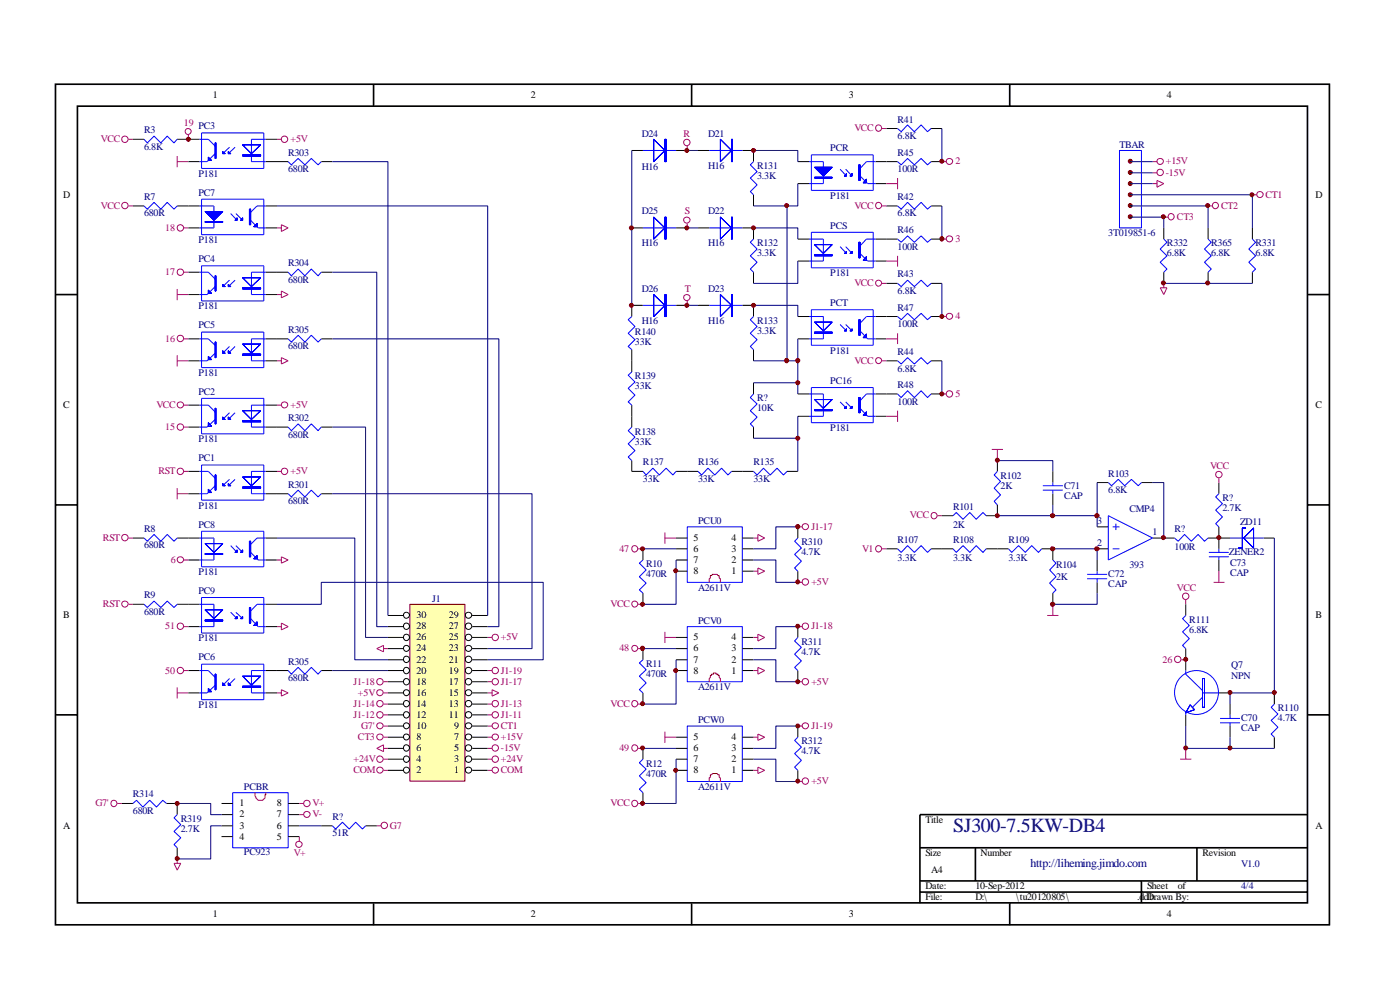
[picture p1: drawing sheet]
<svg xmlns="http://www.w3.org/2000/svg" width="297mm" height="210mm" viewBox="0 0 297 210" stroke-linecap="round" stroke-linejoin="round" font-family="sans-serif">
<g fill="none" stroke="#000" stroke-width=".35">
<path d="M11.8 17.9h270.2v178.3h-270.2zM79.2 17.9v4.6M146.7 17.9v4.6M214.2 17.9v4.6M16.4 22.5h261v169h-261zM11.8 62.5h4.6M277.5 62.5h4.6M11.8 107.1h4.6M277.5 107.1h4.6M11.8 151.6h4.6M277.5 151.6h4.6M195.2 179.8h82.3"/>
<path d="M206.9 179.8v7.1M253.9 179.8v7.1M277.5 172.8h-82.3v18.8M79.2 191.6v4.7M146.7 191.6v4.7M195.2 186.9h82.3M195.2 189.2h82.3M214.2 191.6v4.7M242.1 186.9v4.7"/>
</g>
<g fill="none" stroke="#000" stroke-width=".21">
<path d="M28.2 29.5h2.4M37.6 29.5h4.7M40 34.3h2.3M56.4 29.5h2.4M56.4 34.3h4.7M68.2 34.3h2.3M28.2 43.7h2.4M37.6 43.7h4.7M40 48.3h2.3M40 57.7h2.3M56.4 43.7h2.4M56.4 48.3h2.4"/>
<path d="M56.4 57.7h4.7M68.2 57.7h2.3M40 62.5h2.3M40 71.9h2.3M40 76.5h2.3M56.4 62.5h2.4M56.4 71.9h4.7M56.4 76.5h2.4M68.2 71.9h2.3M40 85.9h2.3M40 90.6h2.3M40 100h2.3"/>
<path d="M56.4 85.9h2.4M56.4 90.6h4.7M56.4 100h2.4M68.2 90.6h2.3M28.2 114.1h2.4M37.6 114.1h4.7M40 118.8h2.3M40 104.7h2.3M56.4 114.1h2.4M56.4 118.8h2.4M56.4 104.7h4.7M68.2 104.7h2.3"/>
<path d="M28.2 128.2h2.4M37.6 128.2h4.7M40 132.9h2.3M56.4 128.2h2.4M56.4 132.9h2.4M40 142.2h2.3M40 147h2.3M56.4 142.2h4.7M56.4 147h2.4M68.2 142.2h2.3"/>
</g>
<g fill="none" stroke="#00f" stroke-width=".21">
<path d="M30.6 29.5l.6 .8 1.5-1.4 1.4 1.4 1.4-1.4 1.4 1.4 .7-.8M42.3 29.5h1.9l1.4 1.5M42.8 28.2h13.2v7.5h-13.2zM45.6 32.6l-1.7 1.7h-1.6M48.7 31.2l-1.5 1.4M49.9 31.2l-1.5 1.4M56.4 29.5h-3.1v4.8h3.1M61.1 34.3l.7 .7 1.4-1.4 1.5 1.4 1.3-1.4 1.5 1.4 .7-.7M30.6 43.7l.6 .7 1.5-1.5 1.4 1.5 1.4-1.5 1.4 1.5 .7-.7M42.3 43.7h3.1v4.6h-3.1M42.3 57.7h1.9l1.4 1.5M42.8 42.2h13.2v7.6h-13.2z"/>
<path d="M42.8 56.4h13.2v7.4h-13.2zM48.7 59.4l-1.5 1.4M48.9 45.3l1.4 1.4M49.9 59.4l-1.5 1.4M50 45.3l1.5 1.4M53.2 46.7l1.6 1.6h1.6M56.4 43.7h-1.9l-1.3 1.3M56.4 57.7h-3.1v4.8h3.1M61.1 57.7l.7 .8 1.4-1.4 1.5 1.4 1.3-1.4 1.5 1.4 .7-.8M42.3 71.9h1.9l1.4 1.3M42.8 70.4h13.2v7.6h-13.2zM45.6 60.8l-1.7 1.7h-1.6"/>
<path d="M45.6 74.9l-1.7 1.6h-1.6M48.7 73.5l-1.5 1.4M49.9 73.5l-1.5 1.4M56.4 71.9h-3.1v4.6h3.1M61.1 71.9l.7 .7 1.4-1.5 1.5 1.5 1.3-1.5 1.5 1.5 .7-.7M42.3 85.9h1.9l1.4 1.5M42.3 100h1.9l1.4 1.4M42.8 84.5h13.2v7.5h-13.2zM42.8 98.6h13.2v7.5h-13.2zM45.6 89l-1.7 1.6h-1.6M48.7 87.5l-1.5 1.5M49.9 87.5l-1.5 1.5"/>
<path d="M56.4 85.9h-3.1v4.7h3.1M56.4 100h-3.1v4.7h3.1M61.1 90.6l.7 .8 1.4-1.5 1.5 1.5 1.3-1.5 1.5 1.5 .7-.8M30.6 114.1l.6 .7 1.5-1.4 1.4 1.4 1.4-1.4 1.4 1.4 .7-.7M42.3 114.1h3.1v4.7h-3.1M42.8 112.7h13.2v7.5h-13.2zM45.6 103l-1.7 1.7h-1.6M48.7 101.7l-1.5 1.3M48.9 115.7l1.4 1.5M49.9 101.7l-1.5 1.3M50 115.7l1.5 1.5M53.2 117.2l1.6 1.6h1.6"/>
<path d="M56.4 114.1h-1.9l-1.3 1.4M61.1 104.7l.7 .7 1.4-1.4 1.5 1.4 1.3-1.4 1.5 1.4 .7-.7M30.6 128.2l.6 .7 1.5-1.4 1.4 1.4 1.4-1.4 1.4 1.4 .7-.7M42.3 128.2h3.1v4.7h-3.1M42.8 126.7h13.2v7.6h-13.2zM48.9 129.9l1.4 1.3M50 129.9l1.5 1.3M53.2 131.2l1.6 1.7h1.6M56.4 128.2h-1.9l-1.3 1.4M42.3 142.2h1.9l1.4 1.5M42.8 140.9h13.2v7.5h-13.2zM45.6 145.4l-1.7 1.6h-1.6"/>
<path d="M48.7 143.9l-1.5 1.5M49.9 143.9l-1.5 1.5M56.4 142.2h-3.1v4.8h3.1M61.1 142.2l.7 .8 1.4-1.4 1.5 1.4 1.3-1.4 1.5 1.4 .7-.8"/>
</g>
<path d="M43.5 44.9h3.7l-1.8 1.8zM43.5 44.9h3.7l-1.8 1.8z" fill="#00f" stroke="#00f" stroke-width=".21"/>
<g fill="#00f" stroke="#00f" stroke-width=".21">
<path d="M43.5 47h3.7v.2h-3.7zM43.5 47h3.7v.2h-3.7z" fill-rule="evenodd"/>
<path d="M51.5 46.2l-.4 .5h.4zM51.5 46.2l-.4 .5h.4z" fill-rule="evenodd"/>
<path d="M50.3 46.2l-.4 .5h.4zM50.3 46.2l-.4 .5h.4z" fill-rule="evenodd"/>
<path d="M52.9 44.4v3.3h.3v-3.3zM52.9 44.4v3.3h.3v-3.3z" fill-rule="evenodd"/>
<path d="M54.5 47.4v.7h-.7zM54.5 47.4v.7h-.7z" fill-rule="evenodd"/>
<path d="M43.5 115.3h3.7l-1.8 1.9zM43.5 115.3h3.7l-1.8 1.9z" fill-rule="evenodd"/>
<path d="M43.5 117.4h3.7v.2h-3.7zM43.5 117.4h3.7v.2h-3.7z" fill-rule="evenodd"/>
<path d="M51.5 116.7l-.4 .5h.4zM51.5 116.7l-.4 .5h.4z" fill-rule="evenodd"/>
<path d="M50.3 116.7l-.4 .5h.4zM50.3 116.7l-.4 .5h.4z" fill-rule="evenodd"/>
<path d="M52.9 114.8v3.3h.3v-3.3zM52.9 114.8v3.3h.3v-3.3z" fill-rule="evenodd"/>
<path d="M53.8 118.5l.7-.6v.6zM53.8 118.5l.7-.6v.6z" fill-rule="evenodd"/>
<path d="M43.5 129.4h3.7l-1.8 1.8zM43.5 129.4h3.7l-1.8 1.8z" fill-rule="evenodd"/>
<path d="M43.5 131.5h3.7v.2h-3.7zM43.5 131.5h3.7v.2h-3.7z" fill-rule="evenodd"/>
<path d="M51.1 131.2h.4v-.4zM51.1 131.2h.4v-.4z" fill-rule="evenodd"/>
<path d="M49.9 131.2h.4v-.4zM49.9 131.2h.4v-.4z" fill-rule="evenodd"/>
<path d="M52.9 128.9v3.3h.3v-3.3zM52.9 128.9v3.3h.3v-3.3z" fill-rule="evenodd"/>
<path d="M54.5 131.9v.8h-.7zM54.5 131.9v.8h-.7z" fill-rule="evenodd"/>
<path d="M51.5 30.7l1.8 1.9 2-1.9zM51.5 30.7l1.8 1.9 2-1.9z" fill-rule="evenodd"/>
<path d="M51.5 32.9v.2h3.8v-.2zM51.5 32.9v.2h3.8v-.2z" fill-rule="evenodd"/>
<path d="M47.2 32.2l.6 .4h-.6zM47.2 32.2l.6 .4h-.6z" fill-rule="evenodd"/>
<path d="M48.4 32.2l.5 .4h-.5zM48.4 32.2l.5 .4h-.5z" fill-rule="evenodd"/>
<path d="M45.6 30.3v3.3h.2v-3.3zM45.6 30.3v3.3h.2v-3.3z" fill-rule="evenodd"/>
<path d="M44.2 33.4v.6h.7zM44.2 33.4v.6h.7z" fill-rule="evenodd"/>
<path d="M51.5 58.9l1.8 1.9 2-1.9zM51.5 58.9l1.8 1.9 2-1.9z" fill-rule="evenodd"/>
<path d="M51.5 61v.3h3.8v-.3zM51.5 61v.3h3.8v-.3z" fill-rule="evenodd"/>
<path d="M47.2 60.4l.6 .4h-.6zM47.2 60.4l.6 .4h-.6z" fill-rule="evenodd"/>
<path d="M48.4 60.4l.5 .4h-.5zM48.4 60.4l.5 .4h-.5z" fill-rule="evenodd"/>
<path d="M45.6 58.5v3.2h.2v-3.2zM45.6 58.5v3.2h.2v-3.2z" fill-rule="evenodd"/>
<path d="M44.2 61.6v.6h.7zM44.2 61.6v.6h.7z" fill-rule="evenodd"/>
<path d="M51.5 73l1.8 1.9 2-1.9zM51.5 73l1.8 1.9 2-1.9z" fill-rule="evenodd"/>
<path d="M51.5 75.1v.3h3.8v-.3zM51.5 75.1v.3h3.8v-.3z" fill-rule="evenodd"/>
<path d="M47.2 74.4l.6 .5h-.6zM47.2 74.4l.6 .5h-.6z" fill-rule="evenodd"/>
<path d="M48.4 74.4l.5 .5h-.5zM48.4 74.4l.5 .5h-.5z" fill-rule="evenodd"/>
<path d="M45.6 72.6v3.3h.2v-3.3zM45.6 72.6v3.3h.2v-3.3z" fill-rule="evenodd"/>
<path d="M44.2 75.6v.7h.7zM44.2 75.6v.7h.7z" fill-rule="evenodd"/>
<path d="M51.5 87.1l1.8 1.9 2-1.9zM51.5 87.1l1.8 1.9 2-1.9z" fill-rule="evenodd"/>
<path d="M51.5 89.2v.3h3.8v-.3zM51.5 89.2v.3h3.8v-.3z" fill-rule="evenodd"/>
<path d="M47.2 88.5l.6 .5h-.6zM47.2 88.5l.6 .5h-.6z" fill-rule="evenodd"/>
<path d="M48.4 88.5l.5 .5h-.5zM48.4 88.5l.5 .5h-.5z" fill-rule="evenodd"/>
<path d="M45.6 86.6v3.3h.2v-3.3zM45.6 86.6v3.3h.2v-3.3z" fill-rule="evenodd"/>
<path d="M44.2 89.7v.7h.7zM44.2 89.7v.7h.7z" fill-rule="evenodd"/>
<path d="M51.5 101.2l1.8 1.8 2-1.8zM51.5 101.2l1.8 1.8 2-1.8z" fill-rule="evenodd"/>
<path d="M51.5 103.3v.2h3.8v-.2zM51.5 103.3v.2h3.8v-.2z" fill-rule="evenodd"/>
<path d="M47.2 102.6l.6 .4h-.6zM47.2 102.6l.6 .4h-.6z" fill-rule="evenodd"/>
<path d="M48.4 102.6l.5 .4h-.5zM48.4 102.6l.5 .4h-.5z" fill-rule="evenodd"/>
<path d="M45.6 100.8v3.2h.2v-3.2zM45.6 100.8v3.2h.2v-3.2z" fill-rule="evenodd"/>
<path d="M44.2 103.8v.7h.7zM44.2 103.8v.7h.7z" fill-rule="evenodd"/>
<path d="M51.5 143.4l1.8 2 2-2zM51.5 143.4l1.8 2 2-2z" fill-rule="evenodd"/>
<path d="M51.5 145.5v.3h3.8v-.3zM51.5 145.5v.3h3.8v-.3z" fill-rule="evenodd"/>
<path d="M47.2 144.9l.6 .5h-.6zM47.2 144.9l.6 .5h-.6z" fill-rule="evenodd"/>
<path d="M48.4 144.9l.5 .5h-.5zM48.4 144.9l.5 .5h-.5z" fill-rule="evenodd"/>
<path d="M45.6 143v3.3h.2v-3.3zM45.6 143v3.3h.2v-3.3z" fill-rule="evenodd"/>
<path d="M44.2 146v.7h.7zM44.2 146v.7h.7z" fill-rule="evenodd"/>
</g>
<g fill="none" stroke="#a1006a" stroke-width=".21">
<path d="M27.3 29.5h.9M37.6 33.1v2.4M37.6 34.3h2.4M40 28.6v.9M58.8 29.5h.9M27.3 43.7h.9M39 48.3h1M39 57.7h1M58.8 48.3h.9M59.7 47.7l1.4 .6-1.4 .8zM37.6 61.3v2.4M37.6 75.4v2.3"/>
<path d="M37.6 62.5h2.4M37.6 76.5h2.4M39 71.9h1M58.8 62.5h.9M58.8 76.5h.9M59.7 61.7l1.4 .8-1.4 .7zM59.7 75.9l1.4 .6-1.4 .7zM39 85.9h1M39 100h1M39 90.6h1M58.8 85.9h.9M58.8 100h.9"/>
<path d="M27.3 114.1h.9M39 118.8h1M58.8 118.8h.9M59.7 118.1l1.4 .7-1.4 .7zM27.3 128.2h.9M39 132.9h1M58.8 132.9h.9M59.7 132.2l1.4 .7-1.4 .7zM39 142.2h1M58.8 147h.9M59.7 146.3l1.4 .7-1.4 .7z"/>
<circle cx="26.5" cy="29.5" r=".68"/>
<circle cx="39.9" cy="27.9" r=".64"/>
<circle cx="60.4" cy="29.5" r=".68"/>
<circle cx="26.5" cy="43.6" r=".68"/>
<circle cx="38.3" cy="48.3" r=".68"/>
<circle cx="38.3" cy="57.7" r=".68"/>
<circle cx="38.3" cy="71.8" r=".68"/>
<circle cx="38.3" cy="100" r=".68"/>
<circle cx="38.3" cy="90.6" r=".68"/>
<circle cx="38.3" cy="85.9" r=".66"/>
<circle cx="60.4" cy="100" r=".68"/>
<circle cx="60.4" cy="85.9" r=".66"/>
<circle cx="26.5" cy="114" r=".68"/>
<circle cx="38.3" cy="118.7" r=".66"/>
<circle cx="26.5" cy="128.1" r=".66"/>
<circle cx="38.3" cy="132.8" r=".68"/>
<circle cx="38.3" cy="142.2" r=".68"/>
</g>
<circle cx="40" cy="29.5" r=".42" fill="#800000" stroke="#800000" stroke-width=".21"/>
<path d="M87 128.3h11.6v37.3h-11.6z" fill="#ffffb0"/>
<path d="M87 128.2h11.6v37.5h-11.6z" fill="none" stroke="#800000" stroke-width=".21"/>
<g fill="none" stroke="#000" stroke-width=".21">
<path d="M134 31.9h2.4M143.4 31.9h2.4M148.1 31.9h2.4M157.5 31.9h2.4v2.4M169.2 34.3h2.4M169.2 38.9h2.4M185.8 34.3h4.6M185.8 38.9h2.2M188 27.3h2.4M197.5 34.3h2.3M197.5 27.3h2.3M134 48.3h2.4"/>
<path d="M143.4 48.3h2.4M148.1 48.3h2.4M157.5 48.3h2.4v2.4M159.9 41.3v2.4M159.9 57.7v2.4M169.2 50.7h2.4M169.2 55.4h2.4M185.8 50.7h4.6M185.8 55.4h2.2M188 43.7h2.4M197.5 50.7h2.3M197.5 43.7h2.3"/>
<path d="M246.9 48.3v2.4M246.9 57.7v2.4M256.3 48.3v2.4M256.3 57.7v2.4M265.7 48.3v2.4M265.7 57.7v2.4M134 74.2v4.7M136.4 64.8h-2.4v2.3M143.4 64.8h2.4M148.1 64.8h2.4M157.5 64.8h2.4v2.3M159.9 74.2v2.3"/>
<path d="M169.2 67.1h2.4M169.2 71.9h2.4M185.8 67.1h4.6M185.8 71.9h2.2M188 60.1h2.4M188 76.5h2.4M197.5 67.1h2.3M197.5 60.1h2.3M197.5 76.5h2.3M134 85.9v4.7M134 97.7v2.3h2.4M143.4 100h4.7"/>
<path d="M155.2 100h4.7M159.9 81.2v2.4M159.9 90.6v2.4M167 100h2.2M169.2 83.6h2.4M169.2 88.3h2.4M185.8 83.6h4.6M185.8 88.3h2.2M197.5 83.6h2.3M211.6 97.7v2.3M223.4 100v2.4M136.4 116.4v2.4"/>
<path d="M143.4 118.8h2.4M143.4 116.4h2.4M143.4 114.1h2.4M157.5 118.8h2.4M157.5 116.4h2.4M157.5 114.1h2.4M169.2 111.8v2.3M188 116.4h2.4M197.5 116.4h4.7M199.8 109.4h2.4M209.2 116.4h4.8M211.6 107.1v2.3h-2.4"/>
<path d="M221 116.4h2.4v2.4M223.4 104.7v2.4M232.7 116.4h2.4M232.7 102.4h2.4M232.7 111.8h2.4M232.7 118.8v2.4M242.1 102.4h2.4M244.5 114.1h4.7M256.3 114.1h4.6M258.6 102.4v2.3M258.6 111.8v4.6M258.6 118.8v2.4"/>
<path d="M268.1 114.1h2.2M82.3 140h3.3M82.3 137.6h3.3M82.3 135.2h3.3M82.3 132.9h3.3M82.3 130.6h3.3M100.2 140h3.3M100.2 137.6h3.3M100.2 135.2h3.3M100.2 132.9h3.3M100.2 130.6h3.3M136.4 125.8v2.4"/>
<path d="M136.4 137.6v2.4M143.4 140h2.4M143.4 137.6h2.4M143.4 135.2h2.4M143.4 121.2h2.4M157.5 140h2.4M157.5 137.6h2.4M157.5 135.2h2.4M157.5 121.2h2.4M169.2 121.2v2.3M169.2 132.9v2.3M223.4 125.8v2.4"/>
<path d="M232.7 123.5v2.3M251.5 128.2v2.4M251.5 137.6v4.6M82.3 158.7h3.3M82.3 156.4h3.3M82.3 154h3.3M82.3 151.6h3.3M82.3 149.4h3.3M82.3 147h3.3M82.3 144.6h3.3M82.3 142.2h3.3M100.2 158.7h3.3"/>
<path d="M100.2 156.4h3.3M100.2 154h3.3M100.2 151.6h3.3M100.2 149.4h3.3M100.2 147h3.3M100.2 144.6h3.3M100.2 142.2h3.3M136.4 147v2.4M136.4 158.7v2.3M143.4 158.7h2.4M143.4 156.4h2.4M143.4 142.2h2.4"/>
<path d="M157.5 158.7h2.4M157.5 156.4h2.4M157.5 142.2h2.4M169.2 142.2v2.4M169.2 154v2.4M251.5 151.6v2.4M258.6 147h2.3M260.9 149.4v2.2M260.9 154v2.4M270.3 147v2.4M270.3 156.4v2.3M25.8 170.4h2.4"/>
<path d="M35.3 170.4h2.3v2.4M37.6 179.8v2.4M47 170.4h2.4M47 175.2h2.4M47 172.8h2.4M47 177.5h2.4M61.1 170.4h2.4M61.1 175.2h2.4M61.1 172.8h2.4M61.1 177.5h2.4M68.2 175.2h2.3M77.6 175.2h2.3"/>
<path d="M82.3 163.4h3.3M82.3 161h3.3M100.2 163.4h3.3M100.2 161h3.3M136.4 168.1v2.3M143.4 163.4h2.4M143.4 161h2.4M157.5 163.4h2.4M157.5 161h2.4M169.2 163.4v2.4"/>
<circle cx="86.2" cy="132.8" r=".66"/>
<circle cx="86.2" cy="139.8" r=".66"/>
<circle cx="86.2" cy="135.2" r=".66"/>
<circle cx="86.2" cy="130.5" r=".64"/>
<circle cx="86.2" cy="137.5" r=".64"/>
<circle cx="99.4" cy="132.8" r=".68"/>
<circle cx="99.4" cy="139.9" r=".68"/>
<circle cx="99.4" cy="135.2" r=".68"/>
<circle cx="99.4" cy="137.5" r=".66"/>
<circle cx="99.4" cy="130.5" r=".66"/>
<circle cx="86.2" cy="151.6" r=".66"/>
<circle cx="86.2" cy="142.2" r=".66"/>
<circle cx="86.2" cy="144.6" r=".66"/>
<circle cx="86.2" cy="149.2" r=".66"/>
<circle cx="86.2" cy="158.6" r=".66"/>
<circle cx="86.2" cy="154" r=".64"/>
<circle cx="86.2" cy="146.9" r=".64"/>
<circle cx="86.2" cy="156.3" r=".64"/>
<circle cx="99.4" cy="151.6" r=".68"/>
<circle cx="99.4" cy="142.2" r=".68"/>
<circle cx="99.4" cy="144.6" r=".68"/>
<circle cx="99.4" cy="149.3" r=".68"/>
<circle cx="99.4" cy="158.7" r=".68"/>
<circle cx="99.4" cy="154" r=".66"/>
<circle cx="99.4" cy="146.9" r=".66"/>
<circle cx="99.4" cy="156.3" r=".66"/>
<circle cx="86.2" cy="161" r=".66"/>
<circle cx="86.2" cy="163.3" r=".64"/>
<circle cx="99.4" cy="161" r=".68"/>
<circle cx="99.4" cy="163.4" r=".66"/>
</g>
<g fill="none" stroke="#000080" stroke-width=".21">
<path d="M70.5 34.3h11.8v96.3M134 31.9v32.9M145.8 31.9h2.3M159.9 31.9h9.3v2.4M169.2 38.9v4.8h-9.3M199.8 27.3v7M239.8 34.3h4.7M239.8 36.7h4.7M239.8 38.9h4.7M58.8 43.7h44.7v86.9M70.5 57.7h9.4v75.2h2.4M145.8 48.3h2.3"/>
<path d="M159.9 48.3h9.3v2.4M167 43.7v32.8M169.2 55.4v4.7h-9.3M199.8 43.7v7M239.8 41.3h25.9v7M239.8 43.7h16.5v4.6M239.8 46.1h7.1v2.2M70.5 71.9h35.3v61h-2.3M145.8 64.8h2.3M159.9 64.8h9.3v2.3M169.2 71.9v4.6h-9.3M169.2 76.5v4.7"/>
<path d="M199.8 60.1v7M199.8 76.5v7.1M246.9 60.1h18.8M70.5 90.6h7.1v44.6h4.7M159.9 81.2h9.3v2.4M169.2 88.3v4.7h-9.3M169.2 93v7M211.6 97.7h11.8v2.3M58.8 114.1h16.5v25.9h7M70.5 104.7h42.4v32.9h-9.4M136.4 116.4h7M143.4 118.8v9.4h-7"/>
<path d="M159.9 118.8h4.7v4.7h4.6M169.2 111.8h-4.6v4.6h-4.7M211.6 109.4h21.1M223.4 116.4h9.3v2.4M223.4 107.1v2.3M232.7 102.4v9.4M244.5 102.4h2.4v11.7M270.3 114.1v32.9h-9.4v2.4M58.8 128.2h9.4v-4.7h47v16.5h-11.7M136.4 137.6h7M143.4 140v9.4h-7M159.9 140h4.7v4.6h4.6"/>
<path d="M169.2 132.9h-4.6v4.7h-4.7M232.7 125.8v2.4h-9.3M70.5 142.2h11.8M136.4 158.7h7M169.2 154h-4.6v4.7h-4.7M251.5 154v4.7h18.8M260.9 156.4v2.3M37.6 170.4h7.1v2.4h2.3M47 175.2h-2.3v7h-7.1M63.5 175.2h4.7M143.4 161v9.4h-7M159.9 161h4.7v4.8h4.6"/>
</g>
<g fill="none" stroke="#a1006a" stroke-width=".21">
<path d="M145.8 31v.9M187.1 27.3h.9M188 38.9h2.4M190.4 37.8v2.3M199.8 34.3h.9M244.5 38.9h.9M244.5 34.3h.9M244.5 36.7h.9M245.4 38.3l1.5 .6-1.5 .8zM145.8 47.4v.9M187.1 43.7h.9M188 55.4h2.4"/>
<path d="M190.4 54.3v2.3M199.8 50.7h.9M246.9 46.1h.9M256.3 43.7h.9M265.7 41.3h.9M145.8 63.8v1M187.1 60.1h.9M187.1 76.5h.9M188 71.9h2.4M190.4 70.7v2.3M199.8 67.1h.9M246.1 61h1.5l-.7 1.5z"/>
<path d="M246.9 60.1v.9M188 88.3h2.4M190.4 87.1v2.4M199.8 83.6h.9M210.4 95.3h2.4M211.6 95.3v2.4M37.6 103.5v2.4M37.6 104.7h2.4M135.4 116.4h1M141.1 112.9v2.4M141.1 114.1h2.3M159.9 114.1h.9"/>
<path d="M160.8 113.4l1.4 .7-1.4 .7zM169.2 111.8h1M187.1 116.4h.9M198.9 109.4h.9M258.6 101.4v1M79.9 137.6l1.5-.7v1.4zM81.4 137.6h.9M103.5 135.2h.9M135.4 137.6h1M135.4 128.2h1M141.1 135.2h2.3M141.1 134v2.4"/>
<path d="M159.9 135.2h.9M159.9 121.2h.9M160.8 120.5l1.4 .7-1.4 .6zM160.8 134.5l1.4 .7-1.4 .8zM169.2 132.9h1M169.2 123.5h1M222.2 130.6h2.3M223.4 128.2v2.4M250.6 140h.9M251.5 127.3v.9M257.5 123.5h2.3M258.6 121.2v2.3"/>
<path d="M37.6 147h2.4M37.6 145.8v2.4M79.9 158.7l1.5-.7v1.4zM81.4 158.7h.9M81.4 156.4h.9M81.4 154h.9M81.4 151.6h.9M81.4 149.4h.9M81.4 144.6h.9M81.4 147h.9M103.5 158.7h.9M103.5 156.4h.9"/>
<path d="M103.5 154h.9M103.5 151.6h.9M103.5 149.4h.9M103.5 144.6h.9M103.5 142.2h.9M103.5 147h.9M104.4 146.3l1.4 .7-1.4 .7zM135.4 158.7h1M135.4 149.4h1M141.1 156.4h2.3M141.1 155.2v2.4M159.9 156.4h.9"/>
<path d="M159.9 142.2h.9M160.8 141.6l1.4 .6-1.4 .8zM160.8 155.7l1.4 .7-1.4 .7zM169.2 154h1M169.2 144.6h1M251.5 158.7v2.3M24.9 170.4h.9M63.5 170.4h.9M63.5 177.5v1M63.5 172.8h.9M79.9 175.2h1M81.4 163.4h.9"/>
<path d="M81.4 161h.9M103.5 163.4h.9M103.5 161h.9M135.4 170.4h1M159.9 163.4h.9M160.8 162.7l1.4 .7-1.4 .7zM169.2 165.8h1M250.4 161h2.3M36.9 183.1h1.5l-.8 1.5zM37.6 182.2v.9"/>
<circle cx="145.7" cy="30.2" r=".68"/>
<circle cx="186.4" cy="27.2" r=".66"/>
<circle cx="201.4" cy="34.2" r=".66"/>
<circle cx="246.1" cy="36.6" r=".68"/>
<circle cx="246.1" cy="34.2" r=".66"/>
<circle cx="145.7" cy="46.7" r=".66"/>
<circle cx="186.4" cy="43.6" r=".66"/>
<circle cx="201.4" cy="50.7" r=".66"/>
<circle cx="248.4" cy="46" r=".66"/>
<circle cx="257.8" cy="43.6" r=".66"/>
<circle cx="267.3" cy="41.3" r=".66"/>
<circle cx="145.7" cy="63.1" r=".66"/>
<circle cx="186.4" cy="60.1" r=".64"/>
<circle cx="186.4" cy="76.5" r=".64"/>
<circle cx="201.4" cy="67.1" r=".66"/>
<circle cx="201.4" cy="83.6" r=".68"/>
<circle cx="134.6" cy="116.4" r=".66"/>
<circle cx="170.9" cy="111.7" r=".66"/>
<circle cx="186.4" cy="116.4" r=".66"/>
<circle cx="198.1" cy="109.4" r=".66"/>
<circle cx="258.6" cy="100.7" r=".68"/>
<circle cx="105.1" cy="135.2" r=".68"/>
<circle cx="134.7" cy="128.1" r=".64"/>
<circle cx="134.7" cy="137.5" r=".64"/>
<circle cx="170.9" cy="132.8" r=".68"/>
<circle cx="170.9" cy="123.4" r=".68"/>
<circle cx="249.8" cy="139.9" r=".68"/>
<circle cx="251.5" cy="126.5" r=".68"/>
<circle cx="80.6" cy="151.6" r=".68"/>
<circle cx="80.6" cy="144.6" r=".68"/>
<circle cx="80.6" cy="149.3" r=".68"/>
<circle cx="80.6" cy="154" r=".66"/>
<circle cx="80.6" cy="146.9" r=".66"/>
<circle cx="80.6" cy="156.3" r=".66"/>
<circle cx="105.1" cy="151.6" r=".68"/>
<circle cx="105.1" cy="142.2" r=".68"/>
<circle cx="105.1" cy="144.6" r=".68"/>
<circle cx="105.1" cy="149.3" r=".68"/>
<circle cx="105.1" cy="158.7" r=".68"/>
<circle cx="105.1" cy="154" r=".66"/>
<circle cx="105.1" cy="156.3" r=".66"/>
<circle cx="134.6" cy="149.2" r=".66"/>
<circle cx="134.6" cy="158.6" r=".66"/>
<circle cx="170.9" cy="144.6" r=".68"/>
<circle cx="170.9" cy="154" r=".66"/>
<circle cx="24.1" cy="170.4" r=".66"/>
<circle cx="63.4" cy="179.1" r=".66"/>
<circle cx="65.1" cy="170.4" r=".68"/>
<circle cx="65.1" cy="172.8" r=".66"/>
<circle cx="80.6" cy="161" r=".68"/>
<circle cx="80.6" cy="163.4" r=".66"/>
<circle cx="81.5" cy="175.1" r=".68"/>
<circle cx="105.1" cy="161" r=".68"/>
<circle cx="105.1" cy="163.4" r=".66"/>
<circle cx="134.6" cy="170.4" r=".66"/>
<circle cx="170.9" cy="165.7" r=".68"/>
</g>
<g fill="none" stroke="#00f" stroke-width=".21">
<path d="M136.4 31.9h7M150.5 31.9h7M159.9 34.3l-.7 .7 1.4 1.4-1.4 1.4 1.4 1.4-1.4 1.4 .7 .7M171.6 34.3h3.1v4.6h-3.1M172.1 32.9h13.2v7.5h-13.2zM178.2 35.9l1.4 1.4M179.4 35.9l1.4 1.4M182.5 37.3l1.6 1.6h1.7M185.8 34.3h-2l-1.3 1.4M190.4 34.3l.8 .7 1.3-1.4 1.5 1.4 1.4-1.4 1.4 1.4 .7-.7M190.4 27.3l.8 .6 1.3-1.4 1.5 1.4 1.4-1.4 1.4 1.4 .7-.6M237.5 31.9h4.6v16.4h-4.6z"/>
<path d="M136.4 48.3h7M150.5 48.3h7M159.9 50.7l-.7 .7 1.4 1.4-1.4 1.5 1.4 1.3-1.4 1.5 .7 .6M171.6 50.7h3.1v4.7h-3.1M172.1 49.3h13.2v7.5h-13.2zM178.2 52.3l1.4 1.5M179.4 52.3l1.4 1.5M182.5 53.8l1.6 1.6h1.7M185.8 50.7h-2l-1.3 1.5M190.4 50.7l.8 .7 1.3-1.4 1.5 1.4 1.4-1.4 1.4 1.4 .7-.7M190.4 43.7l.8 .7 1.3-1.5 1.5 1.5 1.4-1.5 1.4 1.5 .7-.7M246.9 50.7l.7 .7-1.5 1.4 1.5 1.5-1.5 1.3 1.5 1.5-.7 .6"/>
<path d="M256.3 50.7l.7 .7-1.5 1.4 1.5 1.5-1.5 1.3 1.5 1.5-.7 .6M265.7 50.7l.7 .7-1.5 1.4 1.5 1.5-1.5 1.3 1.5 1.5-.7 .6M134 67.1l-.7 .7 1.4 1.5-1.4 1.4 1.4 1.4-1.4 1.4 .7 .7M134 78.9l-.7 .7 1.4 1.4-1.4 1.4 1.4 1.4-1.4 1.5 .7 .6M136.4 64.8h7M150.5 64.8h7M159.9 67.1l-.7 .7 1.4 1.5-1.4 1.4 1.4 1.4-1.4 1.4 .7 .7M171.6 67.1h3.1v4.8h-3.1M172.1 65.7h13.2v7.5h-13.2zM178.2 68.8l1.4 1.4M179.4 68.8l1.4 1.4M182.5 70.2l1.6 1.7h1.7"/>
<path d="M185.8 67.1h-2l-1.3 1.5M190.4 67.1l.8 .7 1.3-1.3 1.5 1.3 1.4-1.3 1.4 1.3 .7-.7M190.4 60.1l.8 .7 1.3-1.4 1.5 1.4 1.4-1.4 1.4 1.4 .7-.7M190.4 76.5l.8 .7 1.3-1.3 1.5 1.3 1.4-1.3 1.4 1.3 .7-.7M134 90.6l-.7 .8 1.4 1.3-1.4 1.4 1.4 1.5-1.4 1.3 .7 .8M136.4 100l.7 .8 1.4-1.5 1.4 1.5 1.4-1.5 1.4 1.5 .7-.8M148.1 100l.7 .8 1.4-1.5 1.4 1.5 1.5-1.5 1.3 1.5 .8-.8M159.9 83.6l-.7 .7 1.4 1.4-1.4 1.4 1.4 1.4-1.4 1.4 .7 .7M159.9 100l.7 .8 1.4-1.5 1.4 1.5 1.4-1.5 1.4 1.5 .8-.8M171.6 83.6h3.1v4.7h-3.1M172.1 82.2h13.2v7.5h-13.2zM178.2 85.3l1.4 1.3"/>
<path d="M179.4 85.3l1.4 1.3M182.5 86.6l1.6 1.7h1.7M185.8 83.6h-2l-1.3 1.4M190.4 83.6l.8 .7 1.3-1.4 1.5 1.4 1.4-1.4 1.4 1.4 .7-.7M211.6 100l-.7 .8 1.4 1.3-1.4 1.4 1.4 1.5-1.4 1.3 .7 .8M136.4 118.8l-.8 .7 1.5 1.4-1.5 1.4 1.5 1.4-1.5 1.4 .8 .7M145.8 111.8h11.7v11.7h-11.7zM169.2 114.1l-.6 .7 1.4 1.4-1.4 1.4 1.4 1.4-1.4 1.5 .6 .7M190.4 116.4l.8 .8 1.3-1.5 1.5 1.5 1.4-1.5 1.4 1.5 .7-.8M202.2 116.4l.7 .8 1.4-1.5 1.4 1.5 1.4-1.5 1.4 1.5 .7-.8M202.2 109.4l.7-.7 1.4 1.5 1.4-1.5 1.4 1.5 1.4-1.5 .7 .7M214 116.4l.6 .8 1.5-1.5 1.4 1.5 1.4-1.5 1.4 1.5 .7-.8"/>
<path d="M221.2 103h4.3M221.2 104h4.3M223.4 118.8l.6 .7-1.3 1.4 1.3 1.4-1.3 1.4 1.3 1.4-.6 .7M223.4 102.4v.6M223.4 104v.7M235.1 102.4l.7 .6 1.4-1.3 1.4 1.3 1.4-1.3 1.5 1.3 .6-.6M235.1 109.4l9.4 4.7-9.4 4.7zM236.1 116.4h1.4M236.1 111.8h1.4M236.7 111.1v1.3M249.2 114.1l.7 .7 1.4-1.4 1.4 1.4 1.5-1.4 1.3 1.4 .8-.7M256.5 117.2h4.2"/>
<path d="M256.5 118.1h4.2M258.6 104.7l-.7 .7 1.4 1.4-1.4 1.4 1.4 1.4-1.4 1.5 .7 .7M258.6 116.4v.8M258.6 118.1v.7M260.9 114.1h7.2M136.4 140l-.8 .6 1.5 1.5-1.5 1.3 1.5 1.5-1.5 1.4 .8 .7M145.8 132.9h11.7v11.7h-11.7zM169.2 135.2l-.6 .8 1.4 1.3-1.4 1.5 1.4 1.4-1.4 1.4 .6 .6M230.6 121.8h4.3M230.6 122.8h4.3M232.7 121.2v.6M232.7 122.8v.7"/>
<path d="M251.5 130.6l-.6 .6 1.4 1.5-1.4 1.3 1.4 1.5-1.4 1.4 .6 .7M145.8 154h11.7v11.8h-11.7zM169.2 156.4l-.6 .7 1.4 1.4-1.4 1.4 1.4 1.4-1.4 1.4 .6 .7M251.5 142.2v.8l3.6 3.5M251.5 151.2v.4M255.1 147.9l-2.1 2.1M255.1 147h3.5M258.8 152.4h4.3M258.8 153.3h4.3M260.9 151.6v.8M260.9 153.3v.7M270.3 149.4l-.6 .6 1.4 1.5-1.4 1.3 1.4 1.5-1.4 1.4 .6 .7"/>
<path d="M28.2 170.4l.8-.6 1.3 1.4 1.4-1.4 1.5 1.4 1.3-1.4 .8 .6M37.6 172.8l-.7 .7 1.5 1.4-1.5 1.5 1.5 1.3-1.5 1.5 .7 .6M49.4 168.1h11.7v11.7h-11.7zM70.5 175.2l.7 .7 1.4-1.5 1.5 1.5 1.3-1.5 1.5 1.5 .7-.7M136.4 161l-.8 .8 1.5 1.4-1.5 1.4 1.5 1.4-1.5 1.4 .8 .7"/>
<circle cx="253.8" cy="146.9" r="4.7"/>
</g>
<path d="M172.8 35.5h3.7l-1.8 1.8zM172.8 35.5h3.7l-1.8 1.8z" fill="#00f" stroke="#00f" stroke-width=".21"/>
<g fill="#00f" stroke="#00f" stroke-width=".21">
<path d="M172.8 37.6h3.7v.2h-3.7zM172.8 37.6h3.7v.2h-3.7z" fill-rule="evenodd"/>
<path d="M180.8 36.8l-.5 .5h.5zM180.8 36.8l-.5 .5h.5z" fill-rule="evenodd"/>
<path d="M179.6 36.8l-.4 .5h.4zM179.6 36.8l-.4 .5h.4z" fill-rule="evenodd"/>
<path d="M182.2 35v3.3h.3v-3.3zM182.2 35v3.3h.3v-3.3z" fill-rule="evenodd"/>
<path d="M183.8 38v.8h-.7zM183.8 38v.8h-.7z" fill-rule="evenodd"/>
<path d="M172.8 51.9h3.7l-1.8 1.9zM172.8 51.9h3.7l-1.8 1.9z" fill-rule="evenodd"/>
<path d="M172.8 54h3.7v.3h-3.7zM172.8 54h3.7v.3h-3.7z" fill-rule="evenodd"/>
<path d="M180.8 53.3l-.5 .5h.5zM180.8 53.3l-.5 .5h.5z" fill-rule="evenodd"/>
<path d="M179.6 53.3l-.4 .5h.4zM179.6 53.3l-.4 .5h.4z" fill-rule="evenodd"/>
<path d="M182.2 51.4v3.3h.3v-3.3zM182.2 51.4v3.3h.3v-3.3z" fill-rule="evenodd"/>
<path d="M183.8 54.4v.8h-.7zM183.8 54.4v.8h-.7z" fill-rule="evenodd"/>
<path d="M172.8 68.3h3.7l-1.8 1.9zM172.8 68.3h3.7l-1.8 1.9z" fill-rule="evenodd"/>
<path d="M172.8 70.4h3.7v.3h-3.7zM172.8 70.4h3.7v.3h-3.7z" fill-rule="evenodd"/>
<path d="M180.3 70.2h.5v-.4zM180.3 70.2h.5v-.4z" fill-rule="evenodd"/>
<path d="M179.2 70.2h.4v-.4zM179.2 70.2h.4v-.4z" fill-rule="evenodd"/>
<path d="M182.2 67.8v3.3h.3v-3.3zM182.2 67.8v3.3h.3v-3.3z" fill-rule="evenodd"/>
<path d="M183.8 70.9v.7h-.7zM183.8 70.9v.7h-.7z" fill-rule="evenodd"/>
<path d="M172.8 84.8h3.7l-1.8 1.8zM172.8 84.8h3.7l-1.8 1.8z" fill-rule="evenodd"/>
<path d="M172.8 86.9h3.7v.2h-3.7zM172.8 86.9h3.7v.2h-3.7z" fill-rule="evenodd"/>
<path d="M180.3 86.6h.5v-.4zM180.3 86.6h.5v-.4z" fill-rule="evenodd"/>
<path d="M179.2 86.6h.4v-.4zM179.2 86.6h.4v-.4z" fill-rule="evenodd"/>
<path d="M182.2 84.3v3.2h.3v-3.2zM182.2 84.3v3.2h.3v-3.2z" fill-rule="evenodd"/>
<path d="M183.8 87.4v.7h-.7zM183.8 87.4v.7h-.7z" fill-rule="evenodd"/>
<path d="M141.1 29.5v4.8h.2v-4.8zM141.1 29.5v4.8h.2v-4.8z" fill-rule="evenodd"/>
<path d="M138.7 29.5l2.4 2.4-2.4 2.4zM138.7 29.5l2.4 2.4-2.4 2.4z" fill-rule="evenodd"/>
<path d="M141.1 46.1v4.6h.2v-4.6zM141.1 46.1v4.6h.2v-4.6z" fill-rule="evenodd"/>
<path d="M138.7 46.1l2.4 2.2-2.4 2.4zM138.7 46.1l2.4 2.2-2.4 2.4z" fill-rule="evenodd"/>
<path d="M141.1 62.5v4.6h.2v-4.6zM141.1 62.5v4.6h.2v-4.6z" fill-rule="evenodd"/>
<path d="M138.7 62.5l2.4 2.3-2.4 2.3zM138.7 62.5l2.4 2.3-2.4 2.3z" fill-rule="evenodd"/>
<path d="M155.2 29.5v4.8h.2v-4.8zM155.2 29.5v4.8h.2v-4.8z" fill-rule="evenodd"/>
<path d="M152.8 29.5l2.4 2.4-2.4 2.4zM152.8 29.5l2.4 2.4-2.4 2.4z" fill-rule="evenodd"/>
<path d="M155.2 46.1v4.6h.2v-4.6zM155.2 46.1v4.6h.2v-4.6z" fill-rule="evenodd"/>
<path d="M152.8 46.1l2.4 2.2-2.4 2.4zM152.8 46.1l2.4 2.2-2.4 2.4z" fill-rule="evenodd"/>
<path d="M155.2 62.5v4.6h.2v-4.6zM155.2 62.5v4.6h.2v-4.6z" fill-rule="evenodd"/>
<path d="M152.8 62.5l2.4 2.3-2.4 2.3zM152.8 62.5l2.4 2.3-2.4 2.3z" fill-rule="evenodd"/>
<path d="M263.6 112h.6h-.6v4.2h-.8h.8zM263.6 112h.6h-.6v4.2h-.8h.8z" fill-rule="evenodd"/>
<path d="M263.8 114.1l2.1-2.1v4.2zM263.8 114.1l2.1-2.1v4.2z" fill-rule="evenodd"/>
<path d="M255.1 143.9v6.1h.4v-6.1zM255.1 143.9v6.1h.4v-6.1z" fill-rule="evenodd"/>
<path d="M252.5 149.5l.9 1-1.9 .7zM252.5 149.5l.9 1-1.9 .7z" fill-rule="evenodd"/>
</g>
<g fill="#800000" stroke="#800000" stroke-width=".21">
<circle cx="145.7" cy="31.9" r=".42"/>
<circle cx="133.9" cy="48.3" r=".42"/>
<circle cx="145.7" cy="48.3" r=".42"/>
<circle cx="133.9" cy="64.8" r=".42"/>
<circle cx="145.7" cy="64.8" r=".42"/>
<circle cx="159.9" cy="31.9" r=".42"/>
<circle cx="159.9" cy="48.3" r=".42"/>
<circle cx="159.9" cy="64.8" r=".42"/>
<circle cx="169.2" cy="76.5" r=".45"/>
<circle cx="169.2" cy="81.2" r=".42"/>
<circle cx="169.2" cy="93" r=".42"/>
<circle cx="199.8" cy="34.2" r=".42"/>
<circle cx="199.8" cy="50.7" r=".45"/>
<circle cx="199.8" cy="67.1" r=".42"/>
<circle cx="199.8" cy="83.6" r=".42"/>
<circle cx="166.9" cy="43.6" r=".42"/>
<circle cx="166.9" cy="76.5" r=".45"/>
<circle cx="136.3" cy="170.4" r=".42"/>
<circle cx="143.3" cy="163.4" r=".42"/>
<circle cx="143.3" cy="142.2" r=".42"/>
<circle cx="136.3" cy="128.2" r=".42"/>
<circle cx="143.3" cy="121.1" r=".42"/>
<circle cx="136.3" cy="158.7" r=".42"/>
<circle cx="136.3" cy="116.4" r=".42"/>
<circle cx="169.2" cy="111.7" r=".45"/>
<circle cx="169.2" cy="123.4" r=".42"/>
<circle cx="169.2" cy="132.8" r=".42"/>
<circle cx="169.2" cy="144.6" r=".42"/>
<circle cx="169.2" cy="154" r=".42"/>
<circle cx="169.2" cy="165.7" r=".42"/>
<circle cx="136.3" cy="149.3" r=".42"/>
<circle cx="136.3" cy="137.5" r=".45"/>
<circle cx="251.5" cy="139.9" r=".42"/>
<circle cx="258.6" cy="114" r=".42"/>
<circle cx="260.9" cy="146.9" r=".42"/>
<circle cx="251.5" cy="158.7" r=".42"/>
<circle cx="260.9" cy="158.7" r=".42"/>
<circle cx="223.3" cy="128.2" r=".45"/>
<circle cx="223.3" cy="116.4" r=".45"/>
<circle cx="232.7" cy="116.4" r=".45"/>
<circle cx="246.8" cy="114" r=".42"/>
<circle cx="211.6" cy="109.4" r=".42"/>
<circle cx="211.6" cy="97.6" r=".42"/>
<circle cx="223.3" cy="109.4" r=".45"/>
<circle cx="232.7" cy="109.4" r=".45"/>
<circle cx="270.3" cy="146.9" r=".42"/>
<circle cx="239.8" cy="34.2" r=".42"/>
<circle cx="239.8" cy="36.6" r=".42"/>
<circle cx="239.8" cy="38.9" r=".42"/>
<circle cx="239.8" cy="41.3" r=".42"/>
<circle cx="239.8" cy="43.6" r=".42"/>
<circle cx="239.8" cy="46" r=".42"/>
<circle cx="265.6" cy="41.3" r=".42"/>
<circle cx="256.2" cy="43.6" r=".42"/>
<circle cx="246.8" cy="46" r=".42"/>
<circle cx="256.2" cy="60" r=".42"/>
<circle cx="246.8" cy="60" r=".42"/>
<circle cx="37.6" cy="170.4" r=".42"/>
<circle cx="37.6" cy="182.1" r=".42"/>
</g>
<path d="M150.5 123.5v-.7l.2-.2v-.5h.3l.1-.3h1l.2 .3h.3v.5l.2 .2v.7M150.5 144.6v-.7l.2-.2v-.4h.3v-.3h.4v-.3h.5v.3h.4v.3h.3v.4l.2 .2v.7M54.1 168.1v.2a1.17 1.17 0 0 0 .5 1.3 1.17 1.17 0 0 0 1.4-.1l.2-.3 .2-1.1M150.5 165.8v-.8l.2-.2v-.5h.3l.1-.2h1l.2 .2h.3v.5l.2 .2v.8" fill="none" stroke="#f00" stroke-width=".21"/>
<text font-size="4.2" fill="#000080" x="202.2" y="176.4">SJ300-7.5KW-DB4</text>
<text font-size="2.5" fill="#000080" x="218.6" y="183.9">http://liheming.jimdo.com</text>
<g font-size="2.1">
<text x="45.1" y="20.8">1</text>
<text x="112.6" y="20.8">2</text>
<text x="180.1" y="20.8">3</text>
<text x="247.6" y="20.8">4</text>
<text x="13.4" y="41.9">D</text>
<text x="279.1" y="41.9">D</text>
<text x="13.4" y="86.5">C</text>
<text x="279.1" y="86.5">C</text>
<text x="147.2" y="114.7">5</text>
<text x="147.2" y="117.1">6</text>
<text x="147.2" y="119.4">7</text>
<text x="155.2" y="119.4">2</text>
<text x="155.2" y="117.1">3</text>
<text x="155.2" y="114.7">4</text>
<text x="147.2" y="121.8">8</text>
<text x="155.2" y="121.8">1</text>
<text x="13.4" y="131.1">B</text>
<text x="88.4" y="131.1">30</text>
<text x="95.2" y="131.1">29</text>
<text x="279.1" y="131.1">B</text>
<text x="88.4" y="135.8">26</text>
<text x="88.4" y="133.5">28</text>
<text x="95.2" y="135.8">25</text>
<text x="95.2" y="133.5">27</text>
<text x="147.2" y="135.8">5</text>
<text x="155.2" y="135.8">4</text>
<text x="88.4" y="142.9">20</text>
<text x="88.4" y="140.5">22</text>
<text x="88.4" y="138.2">24</text>
<text x="95.2" y="142.9">19</text>
<text x="95.2" y="140.5">21</text>
<text x="95.2" y="138.2">23</text>
<text x="147.2" y="138.2">6</text>
<text x="147.2" y="140.5">7</text>
<text x="147.2" y="142.9">8</text>
<text x="155.2" y="142.9">1</text>
<text x="155.2" y="140.5">2</text>
<text x="155.2" y="138.2">3</text>
<text x="88.4" y="149.9">14</text>
<text x="88.4" y="147.6">16</text>
<text x="88.4" y="145.2">18</text>
<text x="95.2" y="149.9">13</text>
<text x="95.2" y="147.6">15</text>
<text x="95.2" y="145.2">17</text>
<text x="88.4" y="154.6">10</text>
<text x="88.4" y="152.3">12</text>
<text x="95.2" y="152.3">11</text>
<text x="96.4" y="154.6">9</text>
<text x="88.4" y="161.6">4</text>
<text x="88.4" y="159.3">6</text>
<text x="88.4" y="157">8</text>
<text x="96.4" y="161.6">3</text>
<text x="96.4" y="159.3">5</text>
<text x="96.4" y="157">7</text>
<text x="147.2" y="157">5</text>
<text x="147.2" y="159.3">6</text>
<text x="147.2" y="161.6">7</text>
<text x="155.2" y="161.6">2</text>
<text x="155.2" y="159.3">3</text>
<text x="155.2" y="157">4</text>
<text x="88.4" y="164">2</text>
<text x="96.4" y="164">1</text>
<text x="147.2" y="164">8</text>
<text x="155.2" y="164">1</text>
<text x="50.8" y="171">1</text>
<text x="50.8" y="173.4">2</text>
<text x="58.8" y="173.4">7</text>
<text x="58.8" y="171">8</text>
<text x="13.4" y="175.8">A</text>
<text x="50.8" y="175.8">3</text>
<text x="50.8" y="178.1">4</text>
<text x="58.8" y="178.1">5</text>
<text x="58.8" y="175.8">6</text>
<text x="196.3" y="174.6">Title</text>
<text x="279.1" y="175.8">A</text>
<text x="196.3" y="181.6">Size</text>
<text x="197.5" y="185.2">A4</text>
<text x="208" y="181.6">Number</text>
<text x="255.1" y="181.6">Revision</text>
<text x="196.3" y="188.6">Date:</text>
<text x="196.3" y="191">File:</text>
<text x="206.9" y="188.6">10-Sep-2012</text>
<text x="206.9" y="191">D:\</text>
<text x="215.6" y="191">\tu20120805\</text>
<text x="241.2" y="191">.ddDrawn By:</text>
<text x="243.3" y="188.6">Sheet</text>
<text x="243.8" y="191">b</text>
<text x="249.9" y="188.6">of</text>
<text x="45.1" y="194.6">1</text>
<text x="112.6" y="194.6">2</text>
<text x="180.1" y="194.6">3</text>
<text x="247.6" y="194.6">4</text>
</g>
<g font-size="2.1" fill="#000080">
<text x="30.6" y="28.3">R3</text>
<text x="42.1" y="27.3">PC3</text>
<text x="136.1" y="29">D24</text>
<text x="150.2" y="29">D21</text>
<text x="190.4" y="26">R41</text>
<text x="190.4" y="29.5">6.8K</text>
<text x="30.6" y="31.8">6.8K</text>
<text x="61.1" y="33">R303</text>
<text x="150.2" y="35.8">H16</text>
<text x="160.6" y="35.8">R131</text>
<text x="176.1" y="32.1">PCR</text>
<text x="190.4" y="33">R45</text>
<text x="237.5" y="31.3">TBAR</text>
<text x="42.1" y="41.5">PC7</text>
<text x="42.1" y="37.5">P181</text>
<text x="61.1" y="36.5">680R</text>
<text x="136.1" y="36.1">H16</text>
<text x="160.6" y="37.9">3.3K</text>
<text x="190.4" y="36.5">100R</text>
<text x="30.6" y="42.4">R7</text>
<text x="30.6" y="45.9">680R</text>
<text x="136.1" y="45.5">D25</text>
<text x="150.2" y="45.5">D22</text>
<text x="176.1" y="42.2">P181</text>
<text x="190.4" y="42.4">R42</text>
<text x="190.4" y="45.9">6.8K</text>
<text x="42.1" y="51.6">P181</text>
<text x="136.1" y="52.2">H16</text>
<text x="150.2" y="52.2">H16</text>
<text x="160.6" y="52.2">R132</text>
<text x="176.1" y="48.5">PCS</text>
<text x="190.4" y="49.4">R46</text>
<text x="190.4" y="53">100R</text>
<text x="235.1" y="50.1">3T019851-6</text>
<text x="247.6" y="52.2">R332</text>
<text x="257" y="52.2">R365</text>
<text x="266.4" y="52.2">R331</text>
<text x="42.1" y="55.5">PC4</text>
<text x="61.1" y="56.5">R304</text>
<text x="160.6" y="54.4">3.3K</text>
<text x="176.1" y="58.6">P181</text>
<text x="190.4" y="58.8">R43</text>
<text x="247.6" y="54.4">6.8K</text>
<text x="257" y="54.4">6.8K</text>
<text x="266.4" y="54.4">6.8K</text>
<text x="42.1" y="65.6">P181</text>
<text x="61.1" y="60">680R</text>
<text x="136.1" y="61.9">D26</text>
<text x="150.2" y="61.9">D23</text>
<text x="176.1" y="64.9">PCT</text>
<text x="190.4" y="65.9">R47</text>
<text x="190.4" y="62.3">6.8K</text>
<text x="42.1" y="69.6">PC5</text>
<text x="61.1" y="70.6">R305</text>
<text x="134.7" y="71">R140</text>
<text x="136.1" y="68.7">H16</text>
<text x="150.2" y="68.7">H16</text>
<text x="160.6" y="68.7">R133</text>
<text x="160.6" y="70.8">3.3K</text>
<text x="190.4" y="69.4">100R</text>
<text x="61.1" y="74.1">680R</text>
<text x="134.7" y="73.2">33K</text>
<text x="176.1" y="75">P181</text>
<text x="190.4" y="75.3">R44</text>
<text x="42.1" y="79.8">P181</text>
<text x="42.1" y="83.7">PC2</text>
<text x="134.7" y="80.4">R139</text>
<text x="134.7" y="82.5">33K</text>
<text x="176.1" y="81.4">PC16</text>
<text x="190.4" y="82.3">R48</text>
<text x="190.4" y="78.8">6.8K</text>
<text x="61.1" y="89.3">R302</text>
<text x="160.6" y="85.1">R?</text>
<text x="160.6" y="87.2">10K</text>
<text x="190.4" y="85.9">100R</text>
<text x="42.1" y="93.8">P181</text>
<text x="61.1" y="92.9">680R</text>
<text x="134.7" y="92.2">R138</text>
<text x="134.7" y="94.3">33K</text>
<text x="176.1" y="91.4">P181</text>
<text x="42.1" y="97.8">PC1</text>
<text x="136.4" y="98.7">R137</text>
<text x="148.1" y="98.7">R136</text>
<text x="159.9" y="98.7">R135</text>
<text x="212.3" y="101.6">R102</text>
<text x="235.1" y="101.1">R103</text>
<text x="42.1" y="107.9">P181</text>
<text x="61.1" y="103.5">R301</text>
<text x="61.1" y="106.9">680R</text>
<text x="136.4" y="102.3">33K</text>
<text x="148.1" y="102.3">33K</text>
<text x="159.9" y="102.3">33K</text>
<text x="212.3" y="103.7">2K</text>
<text x="225.7" y="103.7">C71</text>
<text x="225.7" y="105.7">CAP</text>
<text x="235.1" y="104.6">6.8K</text>
<text x="259.3" y="106.3">R?</text>
<text x="30.6" y="112.9">R8</text>
<text x="42.1" y="111.9">PC8</text>
<text x="148.1" y="111.2">PCU0</text>
<text x="202.2" y="108.1">R101</text>
<text x="202.2" y="111.9">2K</text>
<text x="232.7" y="111.2">3</text>
<text x="239.6" y="108.6">CMP4</text>
<text x="244.5" y="113.5">1</text>
<text x="249.2" y="112.9">R?</text>
<text x="259.3" y="108.4">2.7K</text>
<text x="263.1" y="111.4">ZD11</text>
<text x="30.6" y="116.3">680R</text>
<text x="170" y="115.7">R310</text>
<text x="170" y="117.8">4.7K</text>
<text x="190.4" y="115.1">R107</text>
<text x="190.4" y="119">3.3K</text>
<text x="202.2" y="115.1">R108</text>
<text x="202.2" y="119">3.3K</text>
<text x="214" y="115.1">R109</text>
<text x="214" y="119">3.3K</text>
<text x="232.7" y="115.9">2</text>
<text x="249.2" y="116.6">100R</text>
<text x="260.7" y="117.8">ZENER2</text>
<text x="42.1" y="122">P181</text>
<text x="42.1" y="126">PC9</text>
<text x="137.1" y="120.3">R10</text>
<text x="137.1" y="122.4">470R</text>
<text x="148.1" y="125.3">A2611V</text>
<text x="224" y="120.6">R104</text>
<text x="224" y="122.9">2K</text>
<text x="235.1" y="122.4">C72</text>
<text x="235.1" y="124.5">CAP</text>
<text x="239.6" y="120.6">393</text>
<text x="260.9" y="120.1">C73</text>
<text x="260.9" y="122.3">CAP</text>
<text x="30.6" y="126.9">R9</text>
<text x="30.6" y="130.5">680R</text>
<text x="91.7" y="127.6">J1</text>
<text x="42.1" y="136.1">P181</text>
<text x="148.1" y="132.3">PCV0</text>
<text x="170" y="136.8">R311</text>
<text x="252.3" y="132.1">R111</text>
<text x="252.3" y="134.2">6.8K</text>
<text x="42.1" y="140">PC6</text>
<text x="61.1" y="141">R305</text>
<text x="137.1" y="141.5">R11</text>
<text x="137.1" y="143.6">470R</text>
<text x="170" y="138.9">4.7K</text>
<text x="261.2" y="141.7">Q7</text>
<text x="61.1" y="144.5">680R</text>
<text x="148.1" y="146.4">A2611V</text>
<text x="261.2" y="144">NPN</text>
<text x="42.1" y="150.2">P181</text>
<text x="148.1" y="153.4">PCW0</text>
<text x="263.3" y="153">C70</text>
<text x="263.3" y="155.1">CAP</text>
<text x="271.1" y="150.9">R110</text>
<text x="271.1" y="153">4.7K</text>
<text x="170" y="157.9">R312</text>
<text x="170" y="160">4.7K</text>
<text x="51.7" y="167.6">PCBR</text>
<text x="137.1" y="162.6">R12</text>
<text x="137.1" y="164.8">470R</text>
<text x="148.1" y="167.6">A2611V</text>
<text x="28.2" y="169.2">R314</text>
<text x="28.2" y="172.7">680R</text>
<text x="70.5" y="173.9">R?</text>
<text x="38.4" y="174.3">R319</text>
<text x="38.4" y="176.4">2.7K</text>
<text x="70.5" y="177.4">51R</text>
<text x="51.7" y="181.4">PC923</text>
<text x="263.3" y="184">V1.0</text>
<text x="263.3" y="188.6">4/4</text>
</g>
<g font-size="2.1" fill="#a1006a">
<text x="39" y="26.7">19</text>
<text x="145" y="29">R</text>
<text x="181.3" y="27.9">VCC</text>
<text x="21.4" y="30.2">VCC</text>
<text x="61.6" y="30.2">+5V</text>
<text x="202.7" y="34.9">2</text>
<text x="247.3" y="34.9">+15V</text>
<text x="247.3" y="37.3">-15V</text>
<text x="268.5" y="41.9">CT1</text>
<text x="21.4" y="44.3">VCC</text>
<text x="145.3" y="45.5">S</text>
<text x="181.3" y="44.3">VCC</text>
<text x="249.7" y="46.7">CT3</text>
<text x="259.1" y="44.3">CT2</text>
<text x="35.1" y="48.9">18</text>
<text x="202.7" y="51.3">3</text>
<text x="35.1" y="58.3">17</text>
<text x="145.3" y="61.9">T</text>
<text x="181.3" y="60.7">VCC</text>
<text x="202.7" y="67.7">4</text>
<text x="35.1" y="72.5">16</text>
<text x="181.3" y="77.1">VCC</text>
<text x="33.2" y="86.5">VCC</text>
<text x="61.6" y="86.5">+5V</text>
<text x="202.7" y="84.2">5</text>
<text x="35.1" y="91.3">15</text>
<text x="33.6" y="100.6">RST</text>
<text x="61.6" y="100.6">+5V</text>
<text x="256.7" y="99.5">VCC</text>
<text x="172.1" y="112.4">J1-17</text>
<text x="193" y="110">VCC</text>
<text x="21.8" y="114.7">RST</text>
<text x="36.2" y="119.4">6</text>
<text x="131.4" y="117.1">47</text>
<text x="182.9" y="117.1">V1</text>
<text x="172.1" y="124.1">+5V</text>
<text x="249.7" y="125.3">VCC</text>
<text x="21.8" y="128.8">RST</text>
<text x="129.5" y="128.8">VCC</text>
<text x="35.1" y="133.5">51</text>
<text x="106.3" y="135.8">+5V</text>
<text x="172.1" y="133.5">J1-18</text>
<text x="35.1" y="142.9">50</text>
<text x="106.3" y="142.9">J1-19</text>
<text x="131.4" y="138.2">48</text>
<text x="246.6" y="140.5">26</text>
<text x="75" y="145.2">J1-18</text>
<text x="75" y="149.9">J1-14</text>
<text x="75.9" y="147.6">+5V</text>
<text x="106.3" y="149.9">J1-13</text>
<text x="106.3" y="145.2">J1-17</text>
<text x="129.5" y="149.9">VCC</text>
<text x="172.1" y="145.2">+5V</text>
<text x="75" y="152.3">J1-12</text>
<text x="76.6" y="154.6">G7'</text>
<text x="106.3" y="154.6">CT1</text>
<text x="106.3" y="152.3">J1-11</text>
<text x="172.1" y="154.6">J1-19</text>
<text x="75" y="161.6">+24V</text>
<text x="75.9" y="157">CT3</text>
<text x="106.3" y="161.6">+24V</text>
<text x="106.3" y="159.3">-15V</text>
<text x="106.3" y="157">+15V</text>
<text x="131.4" y="159.3">49</text>
<text x="75" y="164">COM</text>
<text x="106.3" y="164">COM</text>
<text x="172.1" y="166.4">+5V</text>
<text x="20.2" y="171">G7'</text>
<text x="66.3" y="171">V+</text>
<text x="66.3" y="173.4">V-</text>
<text x="129.5" y="171">VCC</text>
<text x="82.7" y="175.8">G7</text>
<text x="62.3" y="181.6">V+</text>
</g>
</svg>
